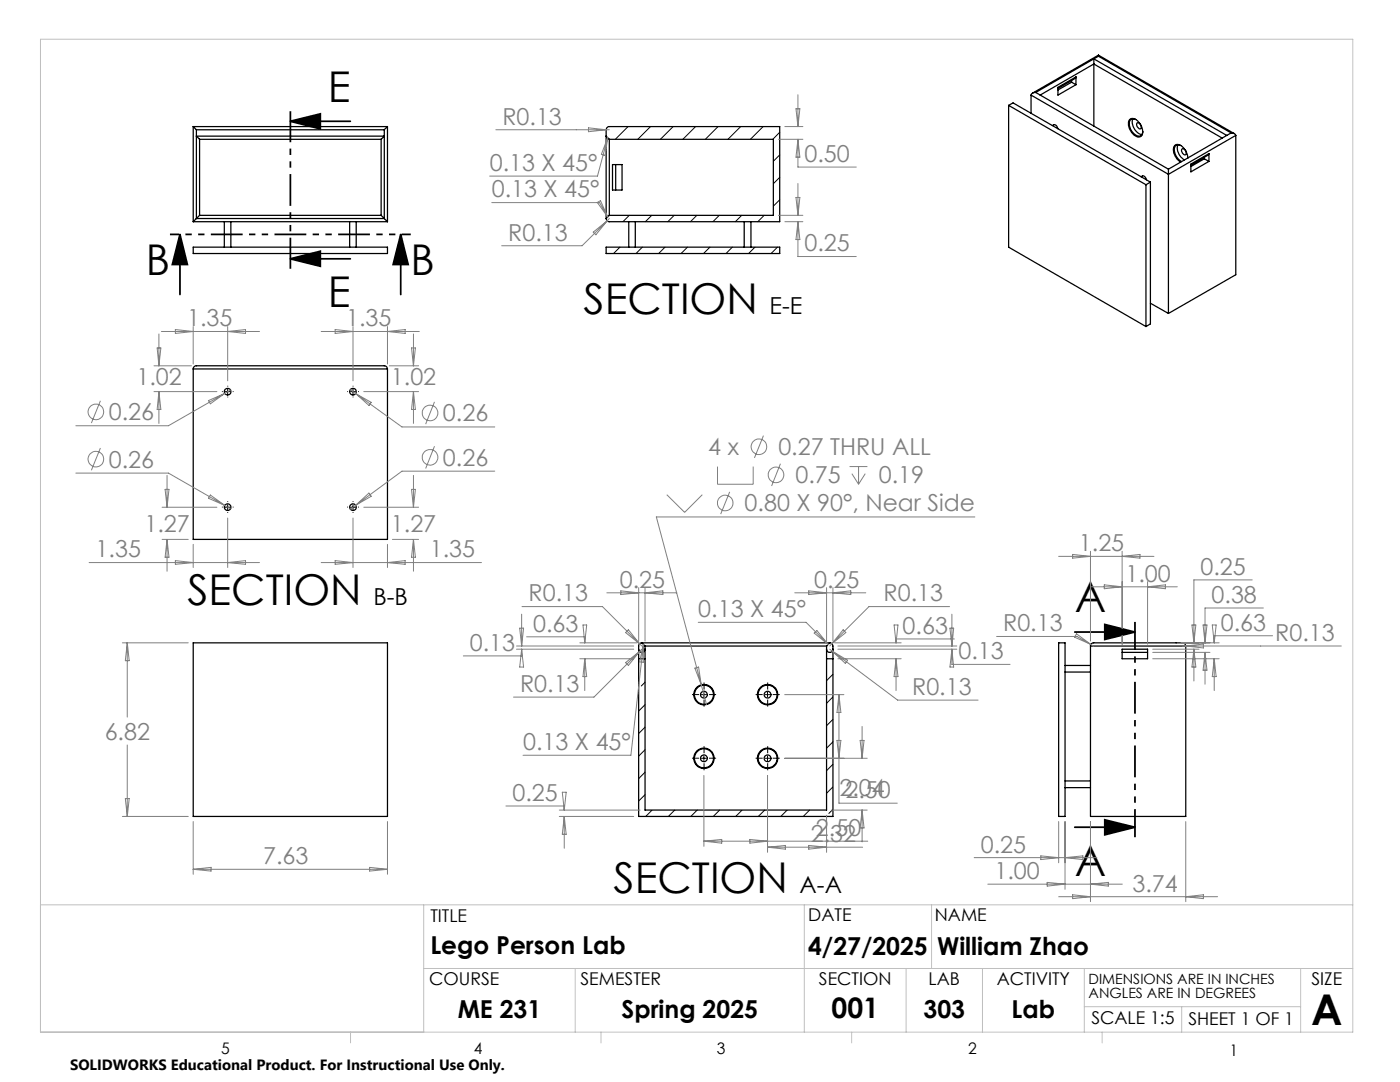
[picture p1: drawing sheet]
<svg xmlns="http://www.w3.org/2000/svg" width="279mm" height="216mm" viewBox="0 0 279 216" stroke-linecap="round" stroke-linejoin="round" font-family="sans-serif">
<g fill="none" stroke="#000" stroke-width=".25">
<path d="M205.8 19l27.4 15.8M205.8 19v3.6M206.7 18.5a.8 .8 0 0 0-.9 .5M206.7 18.5l26.5 15.3M207.6 19l10.7-6.2 25.6 14.8M213.9 16.4l.8 .5M213.9 16.4l-2.8 1.6M213.9 16.1v.3M214.7 15.3v.3l-3.6 2M214.7 15.3l-3.6 2.1v1.6l3.6-2.1M214.7 15.3v1.6M218.3 11.7l26.5 15.3"/>
<path d="M218.3 11.7v13.5M218.3 11.7l-11.6 6.8M219.2 11v.2M219.2 11l27.1 15.7M219.2 11l-13.1 7.6M219.2 11.2l26.5 15.3M219.2 11.2l-.9 .5M38.6 25.3l.6 .6M38.6 25.3v18.9M38.6 25.3h38.7M39.2 25.9h37.5M39.2 25.9v17.7"/>
<path d="M39.8 27.8l-.6-.6h37.5l-.6 .6M39.8 27.8v15.2M39.8 27.8h36.3M76.1 27.8v15.2M76.7 25.9v17.7M77.3 25.3l-.6 .6M77.3 25.3v18.9M121 27.2l.6 .6M121.2 25.4l.3-.1h34.1v18.9h-34a.66 .66 0 0 1-.6-.6v-17.7zM121.6 27.8h32.7v15.2h-32.7M121.6 27.8v15.2M122.2 32.8h1.9v5.1h-1.9z"/>
<path d="M122.9 32.8v5.1M201.3 21l27.4 15.9M201.3 21l.9-.5 27.4 15.8M201.3 21v28.3l27.4 15.9M210 25a.66 .66 0 0 1 .8 0 .66 .66 0 0 1 .3 .7M225.5 23.8a1.37 1.37 0 0 1 1.9 .8 2.14 2.14 0 0 1 .3 2.6 1.85 1.85 0 0 1-2.2-1.4 2.02 2.02 0 0 1 0-2zM226.1 23.7a2.57 2.57 0 0 0 1.8 3.1M226.7 23.8a.82 .82 0 0 0-1 0 .82 .82 0 0 0-.3 1 2.36 2.36 0 0 0 2.2 2.3l.3-.1 .2-.7M226.9 24.6a.73 .73 0 0 1 .7 .3 .73 .73 0 0 1 0 .8 .87 .87 0 0 1-.7-1.1zM227.7 35.3l.3-.2a.76 .76 0 0 1 .8 .8M228.7 36.9v28.3M229.6 36.3v28.3l-.9 .6"/>
<path d="M229.6 36.3l-.9 .6M233.2 33.8v1M233.2 34.8v27.7M235.1 28.9a2.62 2.62 0 0 0 1.3 3M235.7 29a.89 .89 0 0 0-1.1 .1 .89 .89 0 0 0-.2 1.1 3 3 0 0 0 1.4 2M235.8 29.8a.7 .7 0 0 1 .8 .2 .7 .7 0 0 1 .1 .8 .76 .76 0 0 1-.9-1zM237 31.5a2.81 2.81 0 0 0-2.1-2.7 1.37 1.37 0 0 0-.4 2.2l.4 .7 .7 .6M240.3 31.7l1 .5M240.3 31.7l-2.6 1.5M240.3 31.4v.3M241.3 30.7l-.2 .2-3.4 2M241.3 30.7l-3.6 2v1.6l3.6-2.1"/>
<path d="M241.3 30.7v1.5M244.8 27l-11.6 6.8M245.7 26.5a.83 .83 0 0 1 .9 .5M245.7 26.5l-.9 .5M246.6 27l-13.4 7.8M246.6 27v27.8l-13.4 7.7M38.6 49.3h38.7v1.3h-38.7zM38.6 44.2h38.7M39.2 43.6l-.6 .6M39.2 43.6h37.5M39.8 43l-.6 .6M39.8 43h36.3"/>
<path d="M44.8 44.2v5.1M46.1 44.2v5.1M69.8 44.2v5.1M71.1 44.2v5.1M76.1 43l.6 .6M76.7 43.6l.6 .6M121 49.3h34.6v1.3h-34.6zM121.6 43l-.6 .6M125.5 44.2v5.1M126.8 44.2v5.1M148.5 44.2v5.1M149.9 44.2v5.1"/>
<path d="M38.6 73.6a.6 .6 0 0 1 .6-.6h37.5a.66 .66 0 0 1 .6 .6M38.6 73.6v34h38.7v-34M38.6 73.6h38.7M229.6 60.5l3.6 2M38.6 128.3h38.7v34.6h-38.7zM127.5 129.5a.64 .64 0 0 0 .6 .7 .64 .64 0 0 0 .6-.7M127.5 131.4h1.2M128.1 128.3a.6 .6 0 0 0-.6 .6v34h38.7v-34a.66 .66 0 0 0-.6-.6M128.1 128.3h37.5M128.1 128.3l.6 .6M128.7 128.9h36.3M128.7 128.9v32.7h36.3v-32.7"/>
<path d="M165 129.5a.64 .64 0 0 0 .6 .7 .64 .64 0 0 0 .6-.7M165 131.4h1.2M165.6 128.3l-.6 .6M211.3 128.3h1.2v34.6h-1.2zM212.5 132.8h5.1M212.5 134.1h5.1M217.6 128.9a.6 .6 0 0 1 .7-.6h17.7a.66 .66 0 0 1 .6 .6M217.6 128.9v34h19v-34M217.6 128.9h19M223.9 129.5h5.1v1.9h-5.1zM223.9 130.2h5.1M212.5 155.8h5.1"/>
<path d="M212.5 157.2h5.1"/>
<circle cx="45.4" cy="78.1" r=".67"/>
<circle cx="70.4" cy="78.1" r=".67"/>
<circle cx="45.4" cy="101.2" r=".66"/>
<circle cx="70.4" cy="101.2" r=".66"/>
<circle cx="140.5" cy="138.6" r="1.91"/>
<circle cx="140.5" cy="138.6" r="2.04"/>
<circle cx="140.5" cy="138.6" r=".68"/>
<circle cx="153.2" cy="138.6" r="1.91"/>
<circle cx="153.2" cy="138.6" r="2.04"/>
<circle cx="153.2" cy="138.6" r=".68"/>
<circle cx="140.5" cy="151.3" r="1.91"/>
<circle cx="140.5" cy="151.3" r="2.04"/>
<circle cx="140.5" cy="151.3" r=".68"/>
<circle cx="153.2" cy="151.3" r="1.91"/>
<circle cx="153.2" cy="151.3" r="2.04"/>
<circle cx="153.2" cy="151.3" r=".68"/>
</g>
<g fill="none" stroke="#000" stroke-width=".2">
<path d="M125.3 25.3l-2.5 2.5M129.8 25.3l-2.5 2.5M134.3 25.3l-2.5 2.5M138.8 25.3l-2.5 2.5M143.3 25.3l-2.5 2.5M147.8 25.3l-2.5 2.5M152.3 25.3l-2.5 2.5M155.6 26.4l-1.4 1.4M155.6 30.9l-1.3 1.3M155.6 35.4l-1.3 1.3M155.6 39.9l-1.3 1.2M123.7 49.3l-1.3 1.3"/>
<path d="M125.6 43l-1.3 1.2M128.2 49.3l-1.3 1.3M130.1 43l-1.3 1.2M132.7 49.3l-1.3 1.3M134.5 43l-1.2 1.2M137.2 49.3l-1.3 1.3M139.1 43l-1.3 1.2M141.7 49.3l-1.3 1.3M143.5 43l-1.2 1.2M146.2 49.3l-1.3 1.3M148 43l-1.2 1.2M150.7 49.3l-1.3 1.3"/>
<path d="M152.5 43l-1.3 1.2M155.2 49.3l-1.3 1.3M44.9 78.1h1M45.4 77.6v1.1M70 78.1h.9M70.4 77.6v1.1M44.9 101.2h1M45.4 100.7v1M70 101.2h.9M70.4 100.7v1M128.7 136.1l-.7 .8M140 138.6h1"/>
<path d="M140.5 138.1v1M152.7 138.6h1M153.2 138.1v1M166.2 134.5l-1.2 1.3M166.2 139.1l-1.2 1.2M128.7 140.6l-1.2 1.3M128.7 145.1l-1.2 1.3M128.7 149.6l-1.2 1.3M128.7 154.1l-1.2 1.3M128.7 158.6l-1.2 1.2M140 151.3h1M140.5 150.8v1"/>
<path d="M152.7 151.3h1M153.2 150.8v1M166.2 143.5l-1.2 1.3M166.2 148l-1.2 1.3M166.2 152.5l-1.2 1.3M166.2 157l-1.2 1.3M130.1 161.6l-1.2 1.3M134.7 161.6l-1.3 1.3M139.1 161.6l-1.2 1.3M143.6 161.6l-1.3 1.3M148.1 161.6l-1.3 1.3M152.6 161.6l-1.3 1.3"/>
<path d="M157.1 161.6l-1.3 1.3M161.6 161.6l-1.3 1.3M166.2 161.5l-.8 .8"/>
</g>
<g fill="none" stroke="#808080" stroke-width=".2">
<path d="M159.2 18.9v6.4M99 25.9h22.6M117.4 25.5l3.6 .4-3.6 .4zM121.3 27.5l-.5 3.5-.8-.2zM121.3 27.5l-2.1 7.6h-21.5M155.4 27.8h4.8M156.6 25.3h3.6M158.9 39.4h.7l-.4 3.6zM158.9 21.7h.7l-.4 3.6zM159.2 27.8v5.5h11.7M159.2 36.6v6.4M159.2 27.8l.4 3.6h-.7z"/>
<path d="M98.1 40.4h21.6l1.6 2.9M118.4 46.3l2.8-2.2-2.3 2.7zM119.2 40.4l.6-.4 1.5 3.3zM121.2 44.1l-5 4.9h-16.1M121.6 43.6l-.4 .5M155.4 43h4.8M156.6 44.2h3.6M159.2 44.2v7h11.7M159.2 44.2l.4 3.6h-.7zM20 80l-1.8 4.4M30.7 78.1h12.6M30.7 73h7.5"/>
<path d="M31.4 69.4h.7l-.4 3.6zM31.7 78.1l.4 3.6h-.7zM31.7 66.6v6.4M31.7 78.1v6.4M32.2 66.1h19.6M35 65.8l3.6 .3-3.6 .4zM38.6 65.2v7.4M41.6 79.9l3.3-1.4-2.9 2.1zM44.9 78.5l-11.3 6.4h-18.5M45.4 65.2v10.8M45.4 66.1l3.6-.3v.7zM46 77.8l-1.1 .7"/>
<path d="M64.1 66.1h19.6M66.9 65.8l3.5 .3-3.5 .4zM69.9 77.8l1.1 .7M70.4 65.2v10.8M71 78.5l9.2 6.7h18.5M71 78.5l3.1 1.8-.4 .6zM72.6 78.1h10.9M77.3 65.2v7.4M77.3 66.1l3.6-.3v.7zM77.7 73h5.8M82.1 69.4h.8l-.4 3.6zM82.5 66.6v6.4"/>
<path d="M82.5 78.1v6.4M82.5 78.1l.4 3.6h-.8zM15.1 94.4h18.5l11.3 6.5M20 89.4l-1.8 4.4M32.9 97.6h.8l-.4 3.6zM33.3 94.9v6.3M42 98.8l2.9 2.1-3.3-1.5zM82.1 97.6h.8l-.4 3.6zM82.5 94.9v6.3M86.7 80.2l-1.8 4.4M86.7 89l-1.8 4.5M98.7 94h-18.5l-10.3 7.6"/>
<path d="M133.1 98.7l3.5 3.5 3.6-3.5M143.2 93.1v3.5h7.1v-3.5M145.6 98.1l-1.8 4.5M152.4 86.9l-1.8 4.5M155.8 92.5l-1.8 4.5M169.5 93.1h3.6M170 94.5l1.3 2.1M171.3 93.1v3.5M172.7 94.5l-1.4 2.1M17.8 112.3h34M32.3 101.2h11M32.3 107.6h5.3"/>
<path d="M33.3 107.6l.4 3.6h-.8zM33.3 107.6v6.4M35 111.9l3.6 .4-3.6 .3zM38.6 108.6v4.6M44.9 100.9l1.1 .6M45.4 103.4v9.8M45.4 112.3l3.6-.4v.7zM64.1 112.3h32M66.9 111.9l3.5 .4-3.5 .3zM70.4 103.4v9.8M71 100.8l2.6-2.4 .5 .6zM72.6 101.2h10.9"/>
<path d="M77.3 108.6v4.6M77.3 112.3l3.6-.4v.7zM78.3 107.6h5.2M82.5 107.6v6.4M82.5 107.6l.4 3.6h-.8zM121.1 118.3h14M123.9 117.9l3.6 .4-3.6 .3zM127.5 117.3v10.6M128.7 117.3v10.6M128.7 118.3l3.6-.4v.7zM158.6 118.3h14.2M161.4 117.9l3.6 .4-3.6 .3z"/>
<path d="M165 117.3v10.6M166.2 117.3v10.6M166.2 118.3l3.6-.4v.7zM194.6 103.2h-63.6l8.9 33.4M211.3 111h19M214.1 110.6l3.5 .4-3.5 .4zM217.6 117.1h17.3M217.6 110v17.9M220.4 116.7l3.5 .4-3.5 .4zM223.9 110v18.6M223.9 111l3.6-.4v.8zM229 116.1v12.5"/>
<path d="M229 117.1l3.6-.4v.8zM249.9 115.7h-11.6v12.6M24.4 128.3h13.2M25.4 128.3v14.8M25.4 128.3l.4 3.5h-.8zM103.1 129.5h23.4M103.1 128.9h23.4M103.7 125.3h.8l-.4 3.6zM104.1 129.5l.4 3.6h-.8zM104.1 129.5v1.4h-11.6M104.1 122.6v6.3M104.2 121h16l7.4 7.4"/>
<path d="M105.1 127.1h11.6v1.2M115.7 128.3h11.4M115.7 131.4h10.8M116.3 124.7h.8l-.4 3.6zM116.7 131.4l.4 3.6h-.8zM116.7 131.4v6.4M124.8 132.2l2.8-2.2-2.2 2.8zM124.8 126.2l.6-.5 2.2 2.7zM127.6 128.4l.5 .5M128.1 129.5l-9.6 9.6h-16M128.4 128.6v3.6l-.8-.1zM128.4 128.6l-2.5 22.1h-21.5"/>
<path d="M138.7 133.3l.7-.2 .5 3.5zM139.3 124.2h21.6l4.4 4.4M139.9 136.6l1.1 4M156.6 138.6h11.8M162.5 126.3l.5-.5 2.3 2.8zM165.6 129.5l.5 .4M166 128.4l-.4 .5M166.1 129.9l13 9.8h16.1M166.1 129.9l3.1 1.9-.5 .6zM166.6 128.3h13.2M167.2 129.5h23.8M167.2 131.4h12.6"/>
<path d="M167.2 128.9h23.8M167.4 138.6v21.7h11.7M167.4 138.6l.4 3.6h-.8zM168.3 125.7l.5 .5-2.8 2.2zM178.4 124.7h.8l-.4 3.6zM178.8 131.4l.4 3.6h-.8zM178.8 131.4v6.4M189.5 121h-16.1l-7.4 7.4M189.6 125.3h.7l-.3 3.6zM190 129.5l.3 3.6h-.7zM190 129.5v3.1h11.6M190 122.6v6.3"/>
<path d="M190.5 127.5h-11.7v.8M198.9 127h16l2.8 1.6M214.8 126.5l2.9 2.1-3.2-1.5zM217.7 128.6l.6 .3M230 129.5h9.3M230 130.2h11.5M230 131.4h13.3M235.7 128.3h7.6M236 128.9h31.7M236.6 128.9l3.6-.4v.8zM237.9 124.7h.8l-.4 3.6zM238.3 129.5v6.4"/>
<path d="M238.3 129.5l.4 3.6h-.8zM240.1 124.7h.8l-.4 3.6zM240.5 130.2v6.3M240.5 130.2l.4 3.5h-.8zM241.9 124.7h.8l-.4 3.6zM242.3 131.4v6.4M242.3 131.4l.4 3.6h-.8zM252.1 121.3h-11.6v7M254 126.9h-11.7v1.4M25 159.3h.8l-.4 3.6zM25.4 148.7v14.2M112.2 158.1h.8l-.4 3.5z"/>
<path d="M140.5 154.7v14.2M153.2 154.7v15.4M156.6 151.3h16.5M167 147.7h.8l-.4 3.6zM171.7 147.7h.7l-.4 3.6zM172 145v6.3M24.4 162.9h13.2M38.6 163.9v10.5M38.6 173.5h38.7M38.6 173.5l3.5-.4v.7zM73.8 173.1l3.5 .4-3.5 .3zM77.3 163.9v10.5"/>
<path d="M101 160.8h11.6v.8M111.6 162.9h14.9M111.6 161.6h16.1M112.6 162.9v6.4M112.6 162.9l.4 3.6h-.8zM140.5 167.9h32.7M140.5 167.9l3.5-.4v.7zM149.6 167.5l3.6 .4-3.6 .3zM153.2 169.1h19M153.2 169.1l3.5-.4v.7zM161.4 168.7l3.6 .4-3.6 .3zM165 162.7v7.4"/>
<path d="M165.9 161.6h7.2M172 161.6v6.4M172 161.6l.4 3.6h-.7zM194.4 171.1h24.5M197.1 176.4h26.9M207.7 170.8l3.6 .3-3.6 .4zM209 176.1l3.5 .3-3.5 .4zM211.3 178.9h31.7M211.3 163.9v8.3M212.5 163.9v13.5M212.5 171.1l3.6-.3v.7zM214.1 178.5l3.5 .4-3.5 .4z"/>
<path d="M217.6 163.9v16M217.6 176.4l3.6-.3v.7zM236.6 163.9v16M236.6 178.9l3.6-.4v.8z"/>
<circle cx="19.2" cy="82.2" r="1.55"/>
<circle cx="19.2" cy="91.6" r="1.55"/>
<circle cx="85.8" cy="82.4" r="1.55"/>
<circle cx="85.8" cy="91.3" r="1.55"/>
<circle cx="151.5" cy="89.1" r="1.55"/>
<circle cx="154.9" cy="94.7" r="1.55"/>
<circle cx="144.7" cy="100.4" r="1.55"/>
</g>
<path d="M57.9 24.2l6-1.5v3zM57.9 24.2h12M35.9 46.8l1.5 6h-3zM35.9 46.8v12M57.9 51.6l6-1.5v3zM57.9 51.6h12M80 46.8l1.5 6h-3zM80 46.8v12M214.5 126.1h12M220.5 124.6l6 1.5-6 1.5zM214.5 165.1h12M220.5 163.6l6 1.5-6 1.5z" fill="none" stroke="#000" stroke-width=".35"/>
<g fill="none" stroke="#000" stroke-width=".2" stroke-dasharray="15.2 1.3 1.3 1.3" stroke-linecap="butt">
<path d="M44.4 78.1h-.1M45.4 77.1v-.1M45.4 79.1v.2M46.4 78.1h.2M69.5 78.1h-.2M70.5 77.1v-.1M70.5 79.1v.2M71.5 78.1h.1M44.4 101.2h-.1M45.4 100.2v-.2M45.4 102.2v.1M46.4 101.2h.2"/>
<path d="M69.5 101.2h-.2M70.5 100.2v-.2M70.5 102.2v.1M71.5 101.2h.1M139.5 138.6h-1.4M140.5 137.6v-1.4M140.5 139.6v1.4M141.5 138.6h1.4M152.2 138.6h-1.4M153.2 137.6v-1.4M153.2 139.6v1.4M154.2 138.6h1.4"/>
<path d="M139.5 151.3h-1.4M140.5 150.3v-1.4M140.5 152.3v1.4M141.5 151.3h1.4M152.2 151.3h-1.4M153.2 150.3v-1.4M153.2 152.3v1.4M154.2 151.3h1.4"/>
</g>
<path d="M82 46.8h-48.1" fill="none" stroke="#000" stroke-width=".35" stroke-dasharray="6.3 1.3 1.3 1.3 1.3 1.3" stroke-dashoffset="4.5" stroke-linecap="butt"/>
<path d="M58 22.2v31.4" fill="none" stroke="#000" stroke-width=".35" stroke-dasharray="6.3 1.3 1.3 1.3 1.3 1.3" stroke-dashoffset=".2" stroke-linecap="butt"/>
<path d="M226.5 124.1v43" fill="none" stroke="#000" stroke-width=".35" stroke-dasharray="6.3 1.3 1.3 1.3 1.3 1.3" stroke-dashoffset=".7" stroke-linecap="butt"/>
<g fill="none" stroke="#c0c0c0" stroke-width=".2">
<path d="M8.1 7.8h261.9v198.2h-261.9zM8.1 180.6h261.9M84.6 180.6v25.4M84.6 193.3h185.4M114.8 193.3v12.7M160.5 180.6v25.4M180.8 193.3v12.7M185.9 180.6v12.7M196.1 193.3v12.7M216.4 193.3v12.7M259.6 193.3v12.7M70 206v2.1"/>
<path d="M119.9 206v2.1M170 206v2.1M216.4 200.9h43.2M220 206v2.1M235.8 200.9v5.1"/>
</g>
<g fill="#000">
<path d="M57.9 24.2l6-1.5v3zM57.9 51.6l6-1.5v3z"/>
<path d="M80 46.8l1.5 6h-3zM35.9 46.8l1.5 6h-3zM220.5 124.6l6 1.5-6 1.5zM220.5 163.6l6 1.5-6 1.5z"/>
</g>
<g font-size="8.5">
<text x="65.4" y="20.3">E</text>
<text x="29.1" y="54.9">B</text>
<text x="81.9" y="54.9">B</text>
<text x="65.4" y="61.3">E</text>
<text x="116.5" y="62.7">SECTION</text>
<text x="37.4" y="120.8">SECTION</text>
<text x="214.5" y="122.2">A</text>
<text x="122.5" y="178.2">SECTION</text>
<text x="214.5" y="174.7">A</text>
<text x="261.7" y="204.6">A</text>
</g>
<text font-size="5.6" x="166" y="203.1">001</text>
<g font-size="4.9">
<text x="85.9" y="190.4">Lego Person Lab</text>
<text x="161.3" y="190.5">4/27/2025</text>
<text x="187" y="190.5">William Zhao</text>
<text x="91.3" y="203.2">ME 231</text>
<text x="124" y="203.1">Spring 2025</text>
<text x="184.3" y="203.1">303</text>
<text x="201.9" y="203.2">Lab</text>
</g>
<g font-size="4.7" fill="#808080">
<text x="100.3" y="24.9">R0.13</text>
<text x="97.7" y="34.1">0.13 X 45°</text>
<text x="160.5" y="32.3">0.50</text>
<text x="98.1" y="39.4">0.13 X 45°</text>
<text x="101.4" y="48">R0.13</text>
<text x="160.5" y="50.1">0.25</text>
<text x="37.4" y="65.1">1.35</text>
<text x="69.1" y="65.1">1.35</text>
<text x="27.2" y="76.8">1.02</text>
<text x="78" y="76.8">1.02</text>
<text x="21.7" y="83.9">0.26</text>
<text x="88.4" y="84.1">0.26</text>
<text x="21.7" y="93.3">0.26</text>
<text x="88.4" y="92.9">0.26</text>
<text x="141.4" y="90.8">4 x</text>
<text x="155.3" y="90.8">0.27 THRU ALL</text>
<text x="158.7" y="96.4">0.75</text>
<text x="175.4" y="96.4">0.19</text>
<text x="28.8" y="106.2">1.27</text>
<text x="78" y="106.2">1.27</text>
<text x="148.6" y="102.1">0.80 X 90°, Near Side</text>
<text x="19.1" y="111.2">1.35</text>
<text x="85.8" y="111.2">1.35</text>
<text x="215.3" y="110">1.25</text>
<text x="123.7" y="117.2">0.25</text>
<text x="162.5" y="117.2">0.25</text>
<text x="224.6" y="116">1.00</text>
<text x="239.6" y="114.7">0.25</text>
<text x="105.5" y="120">R0.13</text>
<text x="139.4" y="123.2">0.13 X 45°</text>
<text x="176.3" y="120">R0.13</text>
<text x="200.2" y="126">R0.13</text>
<text x="241.8" y="120.3">0.38</text>
<text x="243.6" y="125.8">0.63</text>
<text x="93.8" y="129.9">0.13</text>
<text x="106.4" y="126">0.63</text>
<text x="180.1" y="126.5">0.63</text>
<text x="191.3" y="131.5">0.13</text>
<text x="254.5" y="127.9">R0.13</text>
<text x="103.8" y="138.1">R0.13</text>
<text x="182" y="138.7">R0.13</text>
<text x="20.9" y="147.6">6.82</text>
<text x="104.4" y="149.7">0.13 X 45°</text>
<text x="102.3" y="159.8">0.25</text>
<text x="167.5" y="158.8">2.04</text>
<text x="168.7" y="159.2">2.50</text>
<text x="162.8" y="166.8">2.50</text>
<text x="52.5" y="172.4">7.63</text>
<text x="161.8" y="168">2.32</text>
<text x="195.7" y="170.1">0.25</text>
<text x="198.5" y="175.4">1.00</text>
<text x="226" y="177.9">3.74</text>
</g>
<g font-size="4.7">
<text x="153.6" y="62.7">E-E</text>
<text x="74.5" y="120.8">B-B</text>
<text x="159.6" y="178.2">A-A</text>
</g>
<g font-size="3.5">
<text x="85.9" y="183.9">TITLE</text>
<text x="161.3" y="183.8">DATE</text>
<text x="186.6" y="183.8">NAME</text>
<text x="85.6" y="196.5">COURSE</text>
<text x="115.9" y="196.5">SEMESTER</text>
<text x="163.4" y="196.5">SECTION</text>
<text x="185.3" y="196.5">LAB</text>
<text x="198.9" y="196.5">ACTIVITY</text>
<text x="261.7" y="196.5">SIZE</text>
<text x="217.8" y="204.4">SCALE 1:5</text>
<text x="237.2" y="204.4">SHEET 1 OF 1</text>
</g>
<g font-size="3.2">
<text x="44.2" y="210.4">5</text>
<text x="94.6" y="210.3">4</text>
<text x="143.1" y="210.4">3</text>
<text x="193.2" y="210.3">2</text>
<text x="245.4" y="210.6">1</text>
</g>
<text font-size="3" x="14" y="213.5">SOLIDWORKS Educational Product. For Instructional Use Only.</text>
<g font-size="2.8">
<text x="217.2" y="196.4">DIMENSIONS ARE IN INCHES</text>
<text x="217.2" y="199.2">ANGLES ARE IN DEGREES</text>
</g>
</svg>
